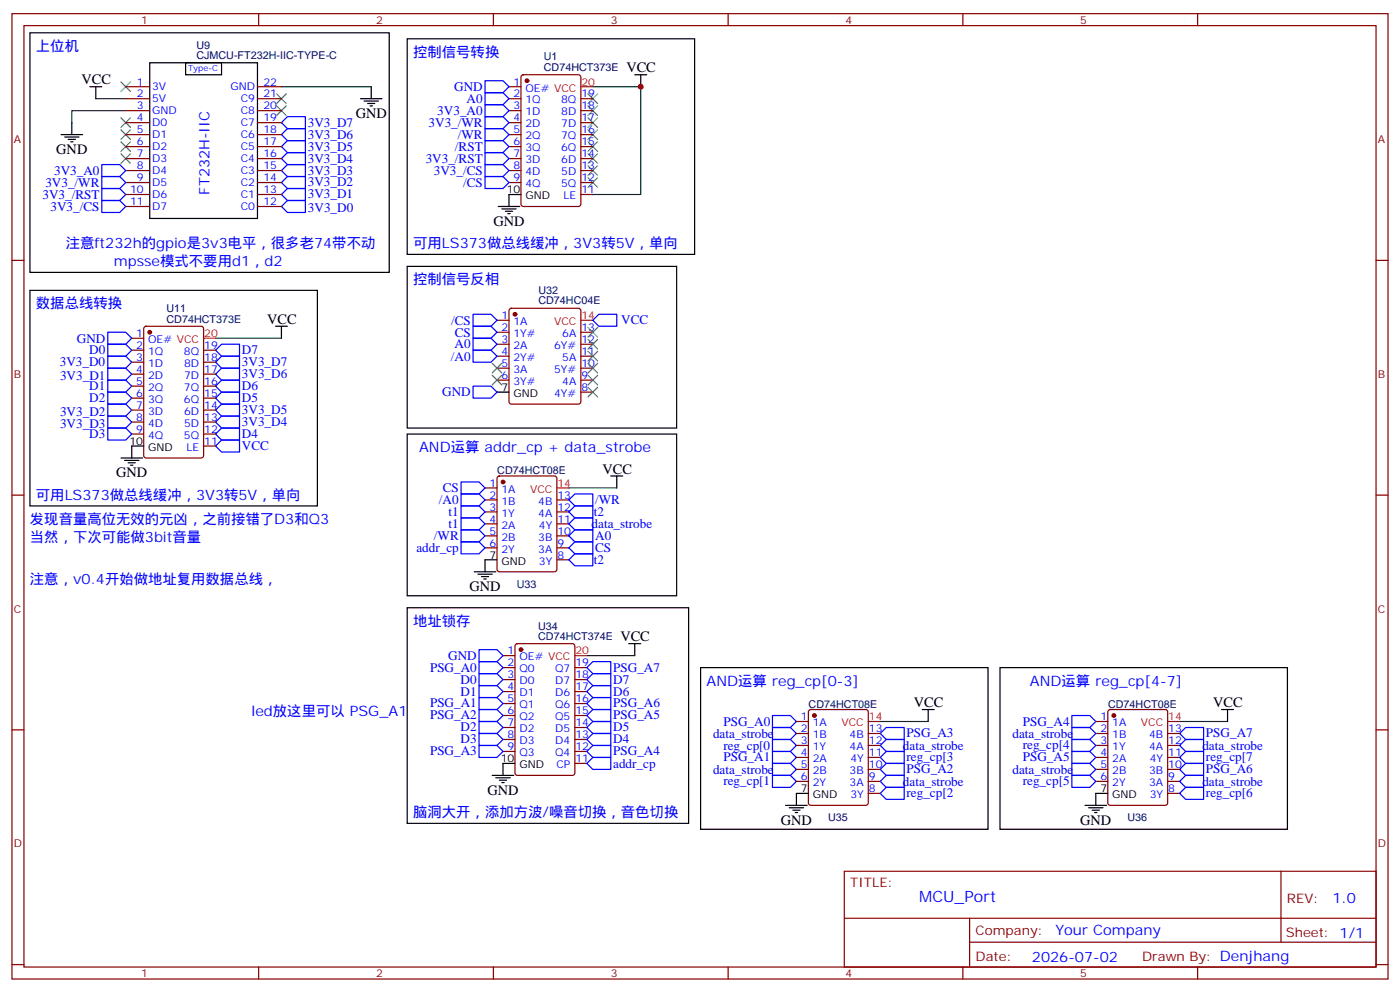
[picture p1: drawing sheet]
<svg xmlns="http://www.w3.org/2000/svg" width="412mm" height="292mm" viewBox="0 0 412 292" stroke-linecap="round" stroke-linejoin="round" font-family="sans-serif">
<g fill="none" stroke="#870000" stroke-width=".35">
<path d="M3.5 4h405.4v284.4h-405.4zM7.1 7.5h398.2v277.3h-398.2zM76.2 4v3.5M145.3 4v3.5M214.5 4v3.5M283.6 4v3.5M352.8 4v3.5M37 25.5h7.1M37 29.1h7.1M37 32.6h7.1M37 36.1h7.1M37 39.7h7.1"/>
<path d="M75.8 25.5h7.1M75.8 29.1h7.1M75.8 32.6h7.1M75.8 36.1h7.1M75.8 39.7h7.1M149.9 25.5h3.6M149.9 29.1h3.6M149.9 32.6h3.6M149.9 36.1h3.6M149.9 39.7h3.6M153.7 22.2l.5-.2h16.2l.6 .4 .1 37.7-.5 .7h-16.4l-.7-.4v-37.7zM171.1 29.1h3.5"/>
<path d="M171.1 32.6h3.5M171.1 36.1h3.5M171.1 39.7h3.5M37 43.2h7.1M37 46.7h7.1M37 50.2h7.1M37 53.8h7.1M37 57.3h7.1M75.8 43.2h7.1M75.8 46.7h7.1M75.8 50.2h7.1M75.8 53.8h7.1"/>
<path d="M75.8 57.3h7.1M149.9 43.2h3.6M149.9 46.7h3.6M149.9 50.2h3.6M149.9 53.8h3.6M171.1 43.2h3.5M171.1 46.7h3.5M171.1 50.2h3.5M171.1 53.8h3.5M171.1 57.3h3.5M3.5 76.7h3.6M37 60.8h7.1"/>
<path d="M75.8 60.8h7.1M405.3 76.7h3.6M38.8 99.6h3.5M42.6 96.3l.4-.2h16.3l.6 .4 .1 37.7-.5 .6-16.5 .1-.6-.5-.1-37.6zM146.4 94.3h3.5M146.4 97.9h3.5M150.2 91l.4-.2h19.8l.5 .2 .2 .5v26.8l-.2 .5-.5 .2h-19.8l-.5-.2-.2-.5v-26.8zM171.1 97.9h3.5M38.8 103.2h3.5M38.8 106.7h3.5M38.8 110.2h3.5M38.8 113.7h3.5"/>
<path d="M38.8 117.3h3.5M60 103.2h3.5M60 106.7h3.5M60 110.2h3.5M60 113.7h3.5M60 117.3h3.5M146.4 101.4h3.5M146.4 104.9h3.5M146.4 108.4h3.5M146.4 112h3.5M171.1 101.4h3.5M171.1 104.9h3.5"/>
<path d="M171.1 108.4h3.5M171.1 112h3.5M171.1 115.5h3.5M38.8 120.8h3.5M38.8 124.3h3.5M38.8 127.8h3.5M60 120.8h3.5M60 124.3h3.5M60 127.8h3.5M60 131.4h3.5M3.5 145.8h3.6M142.9 143.7h3.5"/>
<path d="M142.9 147.2h3.5M142.9 150.8h3.5M142.9 154.3h3.5M142.9 157.8h3.5M146.6 140.4l.5-.2h16.2l.7 .4v27.1l-.4 .7h-16.5l-.6-.4-.1-27.1zM164 147.2h3.6M164 150.8h3.6M164 154.3h3.6M164 157.8h3.6M405.3 145.8h3.6M142.9 161.4h3.5M164 161.4h3.6"/>
<path d="M164 164.9h3.6M148.2 193.1h3.5M148.2 196.6h3.5M151.9 189.8l.5-.2h16.2l.7 .4v37.7l-.4 .6-16.5 .1-.7-.5v-37.6zM169.3 196.6h3.6M3.5 215h3.6M148.2 200.2h3.5M148.2 203.7h3.5M148.2 207.2h3.5M148.2 210.7h3.5M148.2 214.3h3.5M148.2 217.8h3.5"/>
<path d="M169.3 200.2h3.6M169.3 203.7h3.6M169.3 207.2h3.6M169.3 210.7h3.6M169.3 214.3h3.6M169.3 217.8h3.6M234.6 212.5h3.5M234.6 216h3.5M234.6 219.6h3.5M238.4 209.2l.4-.2h16.3l.6 .4 .1 27.1-.5 .7h-16.5l-.6-.5-.1-27zM255.8 216h3.5M255.8 219.6h3.5"/>
<path d="M322.8 212.5h3.5M322.8 216h3.5M322.8 219.6h3.5M326.6 209.2l.4-.2h16.3l.6 .4 .1 27.1-.5 .7h-16.5l-.6-.5-.1-27zM344 216h3.5M344 219.6h3.5M405.3 215h3.6M148.2 221.3h3.5M169.3 221.3h3.6M169.3 224.9h3.6M234.6 223.1h3.5M234.6 226.6h3.5"/>
<path d="M234.6 230.2h3.5M255.8 223.1h3.5M255.8 226.6h3.5M255.8 230.2h3.5M255.8 233.7h3.5M322.8 223.1h3.5M322.8 226.6h3.5M322.8 230.2h3.5M344 223.1h3.5M344 226.6h3.5M344 230.2h3.5M344 233.7h3.5"/>
<path d="M248.7 256.6h156.6v28.2h-156.6zM377.3 256.6v20.9M248.7 270.5h156.5M285.6 277.5h119.6M285.6 270.5v14.1M3.5 284.1h3.6M76.2 284.8v3.6M145.3 284.8v3.6M214.5 284.8v3.6M283.6 284.8v3.6M352.8 284.8v3.6M405.3 284.1h3.6"/>
</g>
<g fill="none" stroke="#00f" stroke-width=".35">
<path d="M84.7 34.4h5.3v3.5h-5.3l-1.8-1.8zM84.7 37.9h5.3v3.5h-5.3l-1.8-1.7zM142.9 23.8h5.3l1.7 1.7-1.7 1.8h-5.3zM142.9 30.8h5.3l1.7 1.8-1.7 1.8h-5.3zM142.9 34.4h5.3l1.7 1.7-1.7 1.8h-5.3zM142.9 27.3h5.3l1.7 1.8-1.7 1.7h-5.3zM142.9 37.9h5.3l1.7 1.8-1.7 1.7h-5.3zM30 59.1h5.3l1.7 1.7-1.7 1.8h-5.3zM30 55.5h5.3l1.7 1.8-1.7 1.8h-5.3zM30 48.5h5.3l1.7 1.7-1.7 1.8h-5.3zM30 52h5.3l1.7 1.8-1.7 1.7h-5.3zM84.7 41.4h5.3v3.5h-5.3l-1.8-1.7z"/>
<path d="M84.7 44.9h5.3v3.6h-5.3l-1.8-1.8zM84.7 48.5h5.3v3.5h-5.3l-1.8-1.8zM84.7 52h5.3v3.5h-5.3l-1.8-1.7zM84.7 55.5h5.3v3.6h-5.3l-1.8-1.8zM84.7 59.1h5.3v3.5h-5.3l-1.8-1.8zM142.9 48.5h5.3l1.7 1.7-1.7 1.8h-5.3zM142.9 44.9h5.3l1.7 1.8-1.7 1.8h-5.3zM142.9 41.4h5.3l1.7 1.8-1.7 1.7h-5.3zM142.9 52h5.3l1.7 1.8-1.7 1.7h-5.3zM31.7 97.9h5.3l1.8 1.7-1.8 1.8h-5.3zM139.3 92.6h5.3l1.8 1.7-1.8 1.8h-5.3zM139.3 99.6h5.3l1.8 1.8-1.8 1.8h-5.3z"/>
<path d="M139.3 96.1h5.3l1.8 1.8-1.8 1.7h-5.3zM176.4 92.6h5.3v3.5h-5.3l-1.8-1.8zM31.7 115.5h5.3l1.8 1.8-1.8 1.7h-5.3zM31.7 112h5.3l1.8 1.7-1.8 1.8h-5.3zM31.7 101.4h5.3l1.8 1.8-1.8 1.7h-5.3zM31.7 104.9h5.3l1.8 1.8-1.8 1.7h-5.3zM31.7 108.4h5.3l1.8 1.8-1.8 1.8h-5.3zM31.7 119h5.3l1.8 1.8-1.8 1.8h-5.3zM65.3 101.4h5.3v3.5h-5.3l-1.8-1.7zM65.3 112h5.3v3.5h-5.3l-1.8-1.8zM65.3 115.5h5.3v3.5h-5.3l-1.8-1.7zM65.3 119h5.3v3.6h-5.3l-1.8-1.8z"/>
<path d="M65.3 108.4h5.3v3.6h-5.3l-1.8-1.8zM65.3 104.9h5.3v3.5h-5.3l-1.8-1.7zM139.3 113.7h5.3l1.8 1.8-1.8 1.8h-5.3zM139.3 103.2h5.3l1.8 1.7-1.8 1.8h-5.3zM31.7 126.1h5.3l1.8 1.7-1.8 1.8h-5.3zM31.7 122.6h5.3l1.8 1.7-1.8 1.8h-5.3zM65.3 126.1h5.3v3.5h-5.3l-1.8-1.8zM65.3 129.6h5.3v3.5h-5.3l-1.8-1.7zM65.3 122.6h5.3v3.5h-5.3l-1.8-1.8zM135.8 142h5.3l1.8 1.7-1.8 1.8h-5.3zM135.8 145.5h5.3l1.8 1.7-1.8 1.8h-5.3zM135.8 149h5.3l1.8 1.8-1.8 1.7h-5.3z"/>
<path d="M135.8 152.5h5.3l1.8 1.8-1.8 1.8h-5.3zM135.8 156.1h5.3l1.8 1.7-1.8 1.8h-5.3zM135.8 159.6h5.3l1.8 1.8-1.8 1.7h-5.3zM169.3 159.6h5.3v3.5h-5.3l-1.7-1.7zM169.3 156.1h5.3v3.5h-5.3l-1.7-1.8zM169.3 149h5.3v3.5h-5.3l-1.7-1.7zM169.3 145.5h5.3v3.5h-5.3l-1.7-1.8zM169.3 152.5h5.3v3.6h-5.3l-1.7-1.8zM169.3 163.1h5.3v3.6h-5.3l-1.7-1.8zM141.1 191.3h5.3l1.8 1.8-1.8 1.8h-5.3zM141.1 198.4h5.3l1.8 1.8-1.8 1.7h-5.3zM141.1 194.9h5.3l1.8 1.7-1.8 1.8h-5.3z"/>
<path d="M174.6 194.9h5.3v3.5h-5.3l-1.7-1.8zM141.1 201.9h5.3l1.8 1.8-1.8 1.8h-5.3zM141.1 212.5h5.3l1.8 1.8-1.8 1.7h-5.3zM141.1 216h5.3l1.8 1.8-1.8 1.8h-5.3zM141.1 205.5h5.3l1.8 1.7-1.8 1.8h-5.3zM141.1 209h5.3l1.8 1.7-1.8 1.8h-5.3zM141.1 219.6h5.3l1.8 1.7-1.8 1.8h-5.3zM172.9 200.2l1.7-1.8h5.3v3.5h-5.3zM174.6 216h5.3v3.6h-5.3l-1.7-1.8zM174.6 212.5h5.3v3.5h-5.3l-1.7-1.7zM174.6 201.9h5.3v3.6h-5.3l-1.7-1.8zM174.6 219.6h5.3v3.5h-5.3l-1.7-1.8z"/>
<path d="M174.6 209h5.3v3.5h-5.3l-1.7-1.8zM174.6 205.5h5.3v3.5h-5.3l-1.7-1.8zM227.5 217.8h5.3l1.8 1.8-1.8 1.7h-5.3zM227.5 214.3h5.3l1.8 1.7-1.8 1.8h-5.3zM227.5 210.7h5.3l1.8 1.8-1.8 1.8h-5.3zM259.3 219.6l1.8-1.8h5.2v3.5h-5.2zM259.3 216l1.8-1.7h5.2v3.5h-5.2zM315.7 210.7h5.3l1.8 1.8-1.8 1.8h-5.3zM315.7 214.3h5.3l1.8 1.7-1.8 1.8h-5.3zM315.7 217.8h5.3l1.8 1.8-1.8 1.7h-5.3zM349.2 214.3h5.3v3.5h-5.3l-1.7-1.8zM349.2 217.8h5.3v3.5h-5.3l-1.7-1.7z"/>
<path d="M174.6 223.1h5.3v3.5h-5.3l-1.7-1.7zM227.5 224.9h5.3l1.8 1.7-1.8 1.8h-5.3zM227.5 228.4h5.3l1.8 1.8-1.8 1.7h-5.3zM227.5 221.3h5.3l1.8 1.8-1.8 1.8h-5.3zM259.3 226.6l1.8-1.7h5.2v3.5h-5.2zM261.1 228.4h5.2v3.5h-5.2l-1.8-1.7zM261.1 221.3h5.2v3.6h-5.2l-1.8-1.8zM261.1 231.9h5.2v3.5h-5.2l-1.8-1.7zM315.7 221.3h5.3l1.8 1.8-1.8 1.8h-5.3zM315.7 224.9h5.3l1.8 1.7-1.8 1.8h-5.3zM315.7 228.4h5.3l1.8 1.8-1.8 1.7h-5.3zM349.2 224.9h5.3v3.5h-5.3l-1.7-1.8z"/>
<path d="M349.2 228.4h5.3v3.5h-5.3l-1.7-1.7zM349.2 221.3h5.3v3.6h-5.3l-1.7-1.8zM349.2 231.9h5.3v3.5h-5.3l-1.7-1.7z"/>
</g>
<path d="M28.2 29.1h8.8M37 32.6h-15.8v3.5M82.9 25.5h26.5M174.6 25.5h14.1v31.8h-14.1M63.5 99.6h19.4M167.6 143.7h14.1M172.9 193.1h14.1M259.3 212.5h14.1M347.5 212.5h14.1" fill="none" stroke="#008700" stroke-width=".35"/>
<g fill="none" stroke="#000" stroke-width=".35">
<path d="M8.8 9.7h105.9v70.5h-105.9zM44.1 18.5h31.7v45.8h-31.7zM54.7 18.5h10.6v3.5h-10.6zM119.9 11.4h84.7v63.5h-84.7zM18 39.7h6.3M21.2 36.1v3.6M26.5 25.5h3.5M28.2 25.5v3.6M106.2 29.1h6.3M107.2 29.8h4.3M108.3 30.5h2.1M109 31.2h.7"/>
<path d="M109.4 25.5v3.6M187 22h3.5M188.7 22v3.5M19 40.4h4.3M20.1 41.1h2.1M20.8 41.8h.7M153.5 57.3h-3.6v3.5M119.9 78.5h79.4v47.6h-79.4zM146.8 60.8h6.3M147.8 61.5h4.2M148.9 62.2h2.1M149.6 62.9h.7"/>
<path d="M8.8 85.5h84.7v63.5h-84.7zM81.1 96.1h3.6M82.9 96.1v3.5M146.4 115.5h3.5M35.6 134.9h6.4M36.7 135.6h4.2M37.7 136.3h2.2M38.5 137h.7M42.3 131.4h-3.5v3.5M119.9 127.8h79.4v47.7h-79.4zM179.9 140.2h3.5M181.7 140.2v3.5"/>
<path d="M119.9 179h82.9v63.5h-82.9zM139.7 168.4h6.3M140.8 169.1h4.2M141.8 169.8h2.1M142.5 170.5h.7M146.4 164.9h-3.5v3.5M185.2 189.6h3.5M187 189.6v3.5M206.4 196.6h84.6v47.7h-84.6zM294.6 196.6h84.6v47.7h-84.6zM271.6 209h3.6M273.4 209v3.5"/>
<path d="M359.8 209h3.6M361.6 209v3.5M145 228.4h6.3M146 229.1h4.3M147.1 229.8h2.1M147.8 230.5h.7M151.7 224.9h-3.5v3.5M231.4 237.2h6.4M232.5 237.9h4.2M233.5 238.6h2.2M234.2 239.3h.7M238.1 233.7h-3.5v3.5"/>
<path d="M319.6 237.2h6.4M320.7 237.9h4.2M321.7 238.6h2.1M322.4 239.3h.7M326.3 233.7h-3.5v3.5"/>
</g>
<g fill="#870000" stroke="#870000" stroke-width=".35">
<circle cx="44.1" cy="97.9" r=".53"/>
<circle cx="155.2" cy="23.8" r=".53"/>
<circle cx="151.7" cy="92.6" r=".53"/>
<circle cx="148.2" cy="142" r=".53"/>
<circle cx="153.5" cy="191.3" r=".53"/>
<circle cx="239.9" cy="210.7" r=".53"/>
<circle cx="328.1" cy="210.7" r=".53"/>
</g>
<path d="M171.1 25.5h3.5M60 99.6h3.5M171.1 94.3h3.5M164 143.7h3.6M169.3 193.1h3.6M255.8 212.5h3.5M344 212.5h3.5" fill="none" stroke="#f00" stroke-width=".35"/>
<g fill="none" stroke="#3c3" stroke-width=".35">
<path d="M35.6 34.7l2.9 2.8M35.6 38.2l2.9 2.9M35.6 24.1l2.9 2.9M38.5 34.7l-2.9 2.8M38.5 38.2l-2.9 2.9M38.5 24.1l-2.9 2.9M81.5 27.7l2.8 2.8M81.5 31.2l2.8 2.8M84.3 27.7l-2.8 2.8M84.3 31.2l-2.8 2.8M173.2 27.7l2.8 2.8M173.2 31.2l2.8 2.8"/>
<path d="M173.2 34.7l2.8 2.8M173.2 38.2l2.8 2.9M176 27.7l-2.8 2.8M176 31.2l-2.8 2.8M176 34.7l-2.8 2.8M176 38.2l-2.8 2.9M35.6 45.3l2.9 2.8M35.6 41.8l2.9 2.8M38.5 45.3l-2.9 2.8M38.5 41.8l-2.9 2.8M173.2 41.8l2.8 2.8M173.2 45.3l2.8 2.8"/>
<path d="M173.2 48.8l2.8 2.8M173.2 52.4l2.8 2.8M176 41.8l-2.8 2.8M176 45.3l-2.8 2.8M176 48.8l-2.8 2.8M176 52.4l-2.8 2.8M173.2 100l2.8 2.8M173.2 96.4l2.8 2.9M176 100l-2.8 2.8M176 96.4l-2.8 2.9M145 107l2.8 2.9M145 110.6l2.8 2.8"/>
<path d="M147.8 107l-2.8 2.9M147.8 110.6l-2.8 2.8M173.2 114.1l2.8 2.8M173.2 110.6l2.8 2.8M173.2 107l2.8 2.9M173.2 103.5l2.8 2.8M176 114.1l-2.8 2.8M176 110.6l-2.8 2.8M176 107l-2.8 2.9M176 103.5l-2.8 2.8"/>
</g>
<circle cx="188.7" cy="25.5" r=".88" fill="#c00"/>
<text font-size="4.6" fill="#00f" x="270.8" y="265.6">MCU_Port</text>
<g font-size="4.2" fill="#00f">
<text x="10.6" y="15">上位机</text>
<text x="121.7" y="16.7">控制信号转换</text>
<text x="61.7" y="57.3" transform="rotate(-90 61.7 57.3)">FT232H-IIC</text>
<text x="19.4" y="73.2">注意ft232h的gpio是3v3电平，很多老74带不动</text>
<text x="121.7" y="73.2">可用LS373做总线缓冲，3V3转5V，单向</text>
<text x="33.5" y="78.5">mpsse模式不要用d1，d2</text>
<text x="121.7" y="83.7">控制信号反相</text>
<text x="10.6" y="90.8">数据总线转换</text>
<text x="123.5" y="133.1">AND运算 addr_cp + data_strobe</text>
<text x="10.6" y="147.2">可用LS373做总线缓冲，3V3转5V，单向</text>
<text x="8.8" y="154.3">发现音量高位无效的元凶，之前接错了D3和Q3</text>
<text x="8.8" y="159.6">当然，下次可能做3bit音量</text>
<text x="8.8" y="171.9">注意，v0.4开始做地址复用数据总线，</text>
<text x="121.7" y="184.3">地址锁存</text>
<text x="208.1" y="201.9">AND运算 reg_cp[0-3]</text>
<text x="303.4" y="201.9">AND运算 reg_cp[4-7]</text>
<text x="74.1" y="210.7">led放这里可以 PSG_A1</text>
<text x="121.7" y="240.7">脑洞大开，添加方波/噪音切换，音色切换</text>
<text x="392.5" y="265.9">1.0</text>
<text x="310.9" y="275.4">Your Company</text>
<text x="304" y="283.2">2026-07-02</text>
</g>
<g font-size="4.2">
<text x="184.5" y="21.3">VCC</text>
<text x="24" y="24.8">VCC</text>
<text x="104.8" y="34.7">GND</text>
<text x="16.6" y="45.3">GND</text>
<text x="145.3" y="66.5">GND</text>
<text x="78.7" y="95.4">VCC</text>
<text x="34.2" y="140.5">GND</text>
<text x="177.4" y="139.5">VCC</text>
<text x="138.3" y="174.1">GND</text>
<text x="182.7" y="188.9">VCC</text>
<text x="269.2" y="208.3">VCC</text>
<text x="357.4" y="208.3">VCC</text>
<text x="143.6" y="234">GND</text>
<text x="230" y="242.9">GND</text>
<text x="318.2" y="242.9">GND</text>
</g>
<g font-size="3.9" fill="#00f">
<text x="133.8" y="26.8">GND</text>
<text x="128.8" y="33.8">3V3_A0</text>
<text x="137.4" y="30.3">A0</text>
<text x="90.7" y="37.3">3V3_D7</text>
<text x="90.7" y="40.8">3V3_D6</text>
<text x="126.3" y="37.4">3V3_/WR</text>
<text x="134.9" y="40.9">/WR</text>
<text x="90.7" y="44.3">3V3_D5</text>
<text x="90.7" y="47.9">3V3_D4</text>
<text x="125.4" y="48">3V3_/RST</text>
<text x="134" y="44.4">/RST</text>
<text x="15.9" y="51.5">3V3_A0</text>
<text x="90.7" y="51.4">3V3_D3</text>
<text x="127.8" y="51.5">3V3_/CS</text>
<text x="12.5" y="58.5">3V3_/RST</text>
<text x="13.4" y="55">3V3_/WR</text>
<text x="90.7" y="54.9">3V3_D2</text>
<text x="90.7" y="58.5">3V3_D1</text>
<text x="136.4" y="55">/CS</text>
<text x="14.9" y="62.1">3V3_/CS</text>
<text x="90.7" y="62.6">3V3_D0</text>
<text x="132.9" y="95.6">/CS</text>
<text x="183" y="95.6">VCC</text>
<text x="22.7" y="100.9">GND</text>
<text x="133.9" y="99.1">CS</text>
<text x="17.6" y="107.7">3V3_D0</text>
<text x="26.3" y="104.4">D0</text>
<text x="71.3" y="104.3">D7</text>
<text x="71.3" y="107.8">3V3_D7</text>
<text x="132.8" y="106.2">/A0</text>
<text x="133.9" y="102.6">A0</text>
<text x="17.7" y="111.9">3V3_D1</text>
<text x="71.3" y="111.4">3V3_D6</text>
<text x="26.3" y="118.4">D2</text>
<text x="26.3" y="114.9">D1</text>
<text x="71.3" y="114.9">D6</text>
<text x="71.3" y="118.4">D5</text>
<text x="130.3" y="116.8">GND</text>
<text x="17.7" y="122.4">3V3_D2</text>
<text x="17.7" y="126">3V3_D3</text>
<text x="71.3" y="125.5">3V3_D4</text>
<text x="71.3" y="122">3V3_D5</text>
<text x="26.3" y="129">D3</text>
<text x="71.3" y="129">D4</text>
<text x="71.3" y="132.6">VCC</text>
<text x="129.3" y="148.5">/A0</text>
<text x="130.4" y="145">CS</text>
<text x="175.3" y="148.5">/WR</text>
<text x="132.1" y="152">t1</text>
<text x="132.1" y="155.6">t1</text>
<text x="174.3" y="155.5">data_strobe</text>
<text x="174.9" y="152">t2</text>
<text x="127.8" y="159.1">/WR</text>
<text x="175.3" y="159.1">A0</text>
<text x="122.7" y="162.6">addr_cp</text>
<text x="174.9" y="166.1">t2</text>
<text x="175.3" y="162.6">CS</text>
<text x="126.7" y="197.9">PSG_A0</text>
<text x="132" y="194.4">GND</text>
<text x="180.6" y="197.8">PSG_A7</text>
<text x="135.7" y="201.4">D0</text>
<text x="180.6" y="201.3">D7</text>
<text x="126.7" y="208.4">PSG_A1</text>
<text x="135.7" y="205">D1</text>
<text x="180.6" y="204.9">D6</text>
<text x="180.6" y="208.4">PSG_A6</text>
<text x="126.7" y="211.9">PSG_A2</text>
<text x="135.7" y="215.4">D2</text>
<text x="180.6" y="215.4">D5</text>
<text x="180.6" y="211.9">PSG_A5</text>
<text x="213.1" y="213.8">PSG_A0</text>
<text x="301.3" y="213.8">PSG_A4</text>
<text x="135.7" y="219">D3</text>
<text x="180.6" y="219">D4</text>
<text x="210.1" y="217.3">data_strobe</text>
<text x="213.1" y="220.8">reg_cp[0</text>
<text x="266" y="220.8">data_strobe</text>
<text x="267.1" y="217.2">PSG_A3</text>
<text x="298.2" y="217.3">data_strobe</text>
<text x="301.3" y="220.7">reg_cp[4</text>
<text x="354.2" y="220.8">data_strobe</text>
<text x="355.2" y="217.2">PSG_A7</text>
<text x="126.7" y="222.5">PSG_A3</text>
<text x="180.6" y="226.1">addr_cp</text>
<text x="180.6" y="222.5">PSG_A4</text>
<text x="210.1" y="227.9">data_strobe</text>
<text x="213.1" y="224.3">PSG_A1</text>
<text x="267.1" y="224.3">reg_cp[3</text>
<text x="267.1" y="227.8">PSG_A2</text>
<text x="298.2" y="227.9">data_strobe</text>
<text x="301.3" y="224.3">PSG_A5</text>
<text x="355.2" y="227.8">PSG_A6</text>
<text x="355.2" y="224.3">reg_cp[7</text>
<text x="213.1" y="231.3">reg_cp[1</text>
<text x="266" y="231.4">data_strobe</text>
<text x="301.3" y="231.3">reg_cp[5</text>
<text x="354.2" y="231.4">data_strobe</text>
<text x="267.1" y="234.8">reg_cp[2</text>
<text x="355.2" y="234.8">reg_cp[6</text>
</g>
<g font-size="3.9" fill="#800">
<text x="250.5" y="261.2">TITLE:</text>
<text x="379.1" y="265.9">REV:</text>
<text x="287.4" y="275.4">Company:</text>
<text x="378.7" y="276">Sheet: 1/1</text>
<text x="287.4" y="283.1">Date:</text>
<text x="336.4" y="283.2">Drawn By: Denjhang</text>
</g>
<g font-size="3.2" fill="#800">
<text x="41.6" y="7">1</text>
<text x="110.8" y="7">2</text>
<text x="179.9" y="7">3</text>
<text x="249.1" y="7">4</text>
<text x="318.2" y="7">5</text>
<text x="4.1" y="42.1">A</text>
<text x="405.9" y="42.1">A</text>
<text x="4.1" y="111.3">B</text>
<text x="405.9" y="111.3">B</text>
<text x="4.1" y="180.4">C</text>
<text x="405.9" y="180.4">C</text>
<text x="4.1" y="249.6">D</text>
<text x="405.9" y="249.6">D</text>
<text x="41.6" y="287.8">1</text>
<text x="110.8" y="287.8">2</text>
<text x="179.9" y="287.8">3</text>
<text x="249.1" y="287.8">4</text>
<text x="318.2" y="287.8">5</text>
</g>
<g font-size="3.2" fill="#000080">
<text x="57.8" y="17.4">CJMCU-FT232H-IIC-TYPE-C</text>
<text x="57.8" y="14.5">U9</text>
<text x="160.2" y="17.8">U1</text>
<text x="160.2" y="21">CD74HCT373E</text>
<text x="158.6" y="89.6">CD74HC04E</text>
<text x="158.6" y="86.7">U32</text>
<text x="49.1" y="95">CD74HCT373E</text>
<text x="49.1" y="91.9">U11</text>
<text x="146.5" y="139.6">CD74HCT08E</text>
<text x="152.2" y="173.1">U33</text>
<text x="158.5" y="185.5">U34</text>
<text x="158.5" y="188.4">CD74HCT374E</text>
<text x="238.2" y="208.4">CD74HCT08E</text>
<text x="326.4" y="208.4">CD74HCT08E</text>
<text x="243.9" y="241.9">U35</text>
<text x="332.1" y="241.9">U36</text>
</g>
<g font-size="3.2" fill="#00f">
<text x="40.3" y="25.2">1</text>
<text x="40.3" y="28.7">2</text>
<text x="44.8" y="26.6">3V</text>
<text x="67.9" y="26.6">GND</text>
<text x="77.6" y="28.7">21</text>
<text x="77.6" y="25.2">22</text>
<text x="151.3" y="25.2">1</text>
<text x="151.3" y="28.7">2</text>
<text x="154.8" y="27">OE# VCC</text>
<text x="171.3" y="28.7">19</text>
<text x="40.3" y="32.2">3</text>
<text x="40.3" y="35.8">4</text>
<text x="44.8" y="30.1">5V</text>
<text x="44.8" y="33.7">GND</text>
<text x="70.9" y="33.7">C8</text>
<text x="70.9" y="30.1">C9</text>
<text x="77.6" y="35.8">19</text>
<text x="77.6" y="32.2">20</text>
<text x="151.3" y="32.2">3</text>
<text x="151.3" y="35.8">4</text>
<text x="154.8" y="30.5">1Q</text>
<text x="154.8" y="34">1D</text>
<text x="165.3" y="30.5">8Q</text>
<text x="165.3" y="34">8D</text>
<text x="171.3" y="35.8">17</text>
<text x="171.3" y="32.2">18</text>
<text x="40.3" y="39.3">5</text>
<text x="44.8" y="37.2">D0</text>
<text x="44.8" y="40.7">D1</text>
<text x="70.9" y="40.7">C6</text>
<text x="70.9" y="37.2">C7</text>
<text x="77.6" y="39.3">18</text>
<text x="151.3" y="39.3">5</text>
<text x="154.8" y="37.5">2D</text>
<text x="154.8" y="41.1">2Q</text>
<text x="165.3" y="41.1">7Q</text>
<text x="165.3" y="37.5">7D</text>
<text x="171.3" y="39.3">16</text>
<text x="40.3" y="42.8">6</text>
<text x="40.3" y="46.4">7</text>
<text x="44.8" y="44.2">D2</text>
<text x="44.8" y="47.8">D3</text>
<text x="70.9" y="47.8">C4</text>
<text x="70.9" y="44.2">C5</text>
<text x="77.6" y="46.4">16</text>
<text x="77.6" y="42.8">17</text>
<text x="151.3" y="42.8">6</text>
<text x="151.3" y="46.4">7</text>
<text x="154.8" y="44.6">3Q</text>
<text x="165.3" y="44.6">6Q</text>
<text x="171.3" y="46.4">14</text>
<text x="171.3" y="42.8">15</text>
<text x="40.3" y="49.9">8</text>
<text x="40.3" y="53.4">9</text>
<text x="44.8" y="51.3">D4</text>
<text x="70.9" y="51.3">C3</text>
<text x="77.6" y="53.4">14</text>
<text x="77.6" y="49.9">15</text>
<text x="151.3" y="49.9">8</text>
<text x="151.3" y="53.4">9</text>
<text x="154.8" y="48.1">3D</text>
<text x="154.8" y="51.6">4D</text>
<text x="165.3" y="51.6">5D</text>
<text x="165.3" y="48.1">6D</text>
<text x="171.3" y="53.4">12</text>
<text x="171.3" y="49.9">13</text>
<text x="38.3" y="56.9">10</text>
<text x="44.8" y="54.8">D5</text>
<text x="44.8" y="58.3">D6</text>
<text x="70.9" y="58.3">C1</text>
<text x="70.9" y="54.8">C2</text>
<text x="77.6" y="56.9">13</text>
<text x="154.8" y="55.2">4Q</text>
<text x="165.3" y="55.2">5Q</text>
<text x="166" y="58.7">LE</text>
<text x="171.3" y="56.9">11</text>
<text x="38.3" y="60.5">11</text>
<text x="44.8" y="61.9">D7</text>
<text x="70.9" y="61.9">C0</text>
<text x="77.6" y="60.5">12</text>
<text x="147.7" y="94">1</text>
<text x="151.2" y="95.7">1A</text>
<text x="40.1" y="99.3">1</text>
<text x="43.6" y="101">OE# VCC</text>
<text x="147.7" y="97.5">2</text>
<text x="147.7" y="101">3</text>
<text x="151.2" y="99.3">1Y#</text>
<text x="165.6" y="99.3">6A</text>
<text x="171.3" y="101">12</text>
<text x="171.3" y="97.5">13</text>
<text x="40.1" y="102.8">2</text>
<text x="40.1" y="106.3">3</text>
<text x="43.6" y="104.6">1Q</text>
<text x="54.2" y="104.6">8Q</text>
<text x="60.1" y="106.3">18</text>
<text x="60.1" y="102.8">19</text>
<text x="147.7" y="104.6">4</text>
<text x="151.2" y="102.8">2A</text>
<text x="151.2" y="106.3">2Y#</text>
<text x="163.2" y="102.8">6Y#</text>
<text x="165.6" y="106.3">5A</text>
<text x="171.3" y="104.6">11</text>
<text x="40.1" y="109.9">4</text>
<text x="40.1" y="113.4">5</text>
<text x="43.6" y="108.1">1D</text>
<text x="43.6" y="111.6">2D</text>
<text x="54.2" y="111.6">7D</text>
<text x="54.2" y="108.1">8D</text>
<text x="60.1" y="113.4">16</text>
<text x="60.1" y="109.9">17</text>
<text x="147.7" y="108.1">5</text>
<text x="147.7" y="111.6">6</text>
<text x="151.2" y="109.9">3A</text>
<text x="151.2" y="113.4">3Y#</text>
<text x="163.2" y="109.9">5Y#</text>
<text x="165.6" y="113.4">4A</text>
<text x="171.3" y="111.6">9</text>
<text x="171.3" y="108.1">10</text>
<text x="40.1" y="116.9">6</text>
<text x="43.6" y="115.1">2Q</text>
<text x="43.6" y="118.7">3Q</text>
<text x="54.2" y="118.7">6Q</text>
<text x="54.2" y="115.1">7Q</text>
<text x="60.1" y="116.9">15</text>
<text x="163.2" y="116.9">4Y#</text>
<text x="171.3" y="115.1">8</text>
<text x="40.1" y="120.4">7</text>
<text x="40.1" y="124">8</text>
<text x="43.6" y="122.2">3D</text>
<text x="43.6" y="125.7">4D</text>
<text x="54.2" y="125.7">5D</text>
<text x="54.2" y="122.2">6D</text>
<text x="60.1" y="124">13</text>
<text x="60.1" y="120.4">14</text>
<text x="40.1" y="127.5">9</text>
<text x="43.6" y="129.3">4Q</text>
<text x="54.2" y="129.3">5Q</text>
<text x="60.1" y="131">11</text>
<text x="60.1" y="127.5">12</text>
<text x="54.9" y="132.8">LE</text>
<text x="144.2" y="143.4">1</text>
<text x="144.2" y="146.9">2</text>
<text x="147.7" y="145.1">1A</text>
<text x="147.7" y="148.7">1B</text>
<text x="158.5" y="148.7">4B</text>
<text x="164.2" y="146.9">13</text>
<text x="144.2" y="150.4">3</text>
<text x="144.2" y="154">4</text>
<text x="147.7" y="152.2">1Y</text>
<text x="147.7" y="155.7">2A</text>
<text x="158.6" y="152.2">4A</text>
<text x="158.8" y="155.7">4Y</text>
<text x="164.2" y="154">11</text>
<text x="164.2" y="150.4">12</text>
<text x="144.2" y="157.5">5</text>
<text x="144.2" y="161">6</text>
<text x="147.7" y="159.2">2B</text>
<text x="158.5" y="159.2">3B</text>
<text x="164.2" y="161">9</text>
<text x="164.2" y="157.5">10</text>
<text x="147.7" y="162.8">2Y</text>
<text x="158.6" y="162.8">3A</text>
<text x="158.8" y="166.3">3Y</text>
<text x="164.2" y="164.5">8</text>
<text x="149.5" y="192.8">1</text>
<text x="149.5" y="196.3">2</text>
<text x="153" y="194.5">OE# VCC</text>
<text x="169.5" y="196.3">19</text>
<text x="149.5" y="199.8">3</text>
<text x="149.5" y="203.3">4</text>
<text x="153" y="198">Q0</text>
<text x="153" y="201.6">D0</text>
<text x="163.5" y="198">Q7</text>
<text x="163.6" y="201.6">D7</text>
<text x="169.5" y="203.3">17</text>
<text x="169.5" y="199.8">18</text>
<text x="149.5" y="206.9">5</text>
<text x="153" y="205.1">D1</text>
<text x="153" y="208.6">Q1</text>
<text x="163.5" y="208.6">Q6</text>
<text x="163.6" y="205.1">D6</text>
<text x="169.5" y="206.9">16</text>
<text x="149.5" y="210.4">6</text>
<text x="149.5" y="213.9">7</text>
<text x="153" y="212.2">Q2</text>
<text x="153" y="215.7">D2</text>
<text x="163.5" y="212.2">Q5</text>
<text x="163.6" y="215.7">D5</text>
<text x="169.5" y="213.9">14</text>
<text x="169.5" y="210.4">15</text>
<text x="235.9" y="212.2">1</text>
<text x="235.9" y="215.7">2</text>
<text x="239.4" y="213.9">1A</text>
<text x="255.9" y="215.7">13</text>
<text x="324.1" y="212.2">1</text>
<text x="324.1" y="215.7">2</text>
<text x="327.6" y="213.9">1A</text>
<text x="344.1" y="215.7">13</text>
<text x="149.5" y="217.5">8</text>
<text x="149.5" y="221">9</text>
<text x="153" y="219.2">D3</text>
<text x="163.6" y="219.2">D4</text>
<text x="169.5" y="221">12</text>
<text x="169.5" y="217.5">13</text>
<text x="235.9" y="219.2">3</text>
<text x="239.4" y="217.5">1B</text>
<text x="239.4" y="221">1Y</text>
<text x="250.3" y="217.5">4B</text>
<text x="250.3" y="221">4A</text>
<text x="255.9" y="219.2">12</text>
<text x="324.1" y="219.2">3</text>
<text x="327.6" y="217.5">1B</text>
<text x="327.6" y="221">1Y</text>
<text x="338.5" y="217.5">4B</text>
<text x="338.5" y="221">4A</text>
<text x="344.1" y="219.2">12</text>
<text x="153" y="222.7">Q3</text>
<text x="163.5" y="222.7">Q4</text>
<text x="163.9" y="226.3">CP</text>
<text x="169.5" y="224.5">11</text>
<text x="235.9" y="222.7">4</text>
<text x="235.9" y="226.3">5</text>
<text x="239.4" y="224.5">2A</text>
<text x="250.5" y="224.5">4Y</text>
<text x="255.9" y="226.3">10</text>
<text x="255.9" y="222.7">11</text>
<text x="324.1" y="222.7">4</text>
<text x="324.1" y="226.3">5</text>
<text x="327.6" y="224.5">2A</text>
<text x="338.7" y="224.5">4Y</text>
<text x="344.1" y="226.3">10</text>
<text x="344.1" y="222.7">11</text>
<text x="235.9" y="229.8">6</text>
<text x="239.4" y="228">2B</text>
<text x="239.4" y="231.6">2Y</text>
<text x="250.3" y="228">3B</text>
<text x="250.3" y="231.6">3A</text>
<text x="255.9" y="233.3">8</text>
<text x="255.9" y="229.8">9</text>
<text x="324.1" y="229.8">6</text>
<text x="327.6" y="228">2B</text>
<text x="327.6" y="231.6">2Y</text>
<text x="338.5" y="228">3B</text>
<text x="338.5" y="231.6">3A</text>
<text x="344.1" y="233.3">8</text>
<text x="344.1" y="229.8">9</text>
<text x="250.5" y="235.1">3Y</text>
<text x="338.7" y="235.1">3Y</text>
</g>
<g font-size="3.2" fill="#f00">
<text x="171.3" y="25.2">20</text>
<text x="163.2" y="95.7">VCC</text>
<text x="171.3" y="94">14</text>
<text x="60.1" y="99.3">20</text>
<text x="164.2" y="143.4">14</text>
<text x="156.1" y="145.1">VCC</text>
<text x="169.5" y="192.8">20</text>
<text x="247.9" y="213.9">VCC</text>
<text x="255.9" y="212.2">14</text>
<text x="336.1" y="213.9">VCC</text>
<text x="344.1" y="212.2">14</text>
</g>
<g font-size="3.2">
<text x="149.2" y="56.9">10</text>
<text x="154.8" y="58.7">GND</text>
<text x="147.7" y="115.1">7</text>
<text x="151.2" y="116.9">GND</text>
<text x="38.1" y="131">10</text>
<text x="43.6" y="132.8">GND</text>
<text x="144.2" y="164.5">7</text>
<text x="147.7" y="166.3">GND</text>
<text x="147.5" y="224.5">10</text>
<text x="153" y="226.3">GND</text>
<text x="235.9" y="233.3">7</text>
<text x="324.1" y="233.3">7</text>
<text x="239.4" y="235.1">GND</text>
<text x="327.6" y="235.1">GND</text>
</g>
<text font-size="2.5" fill="#00f" x="55.4" y="21">Type-C</text>
</svg>
